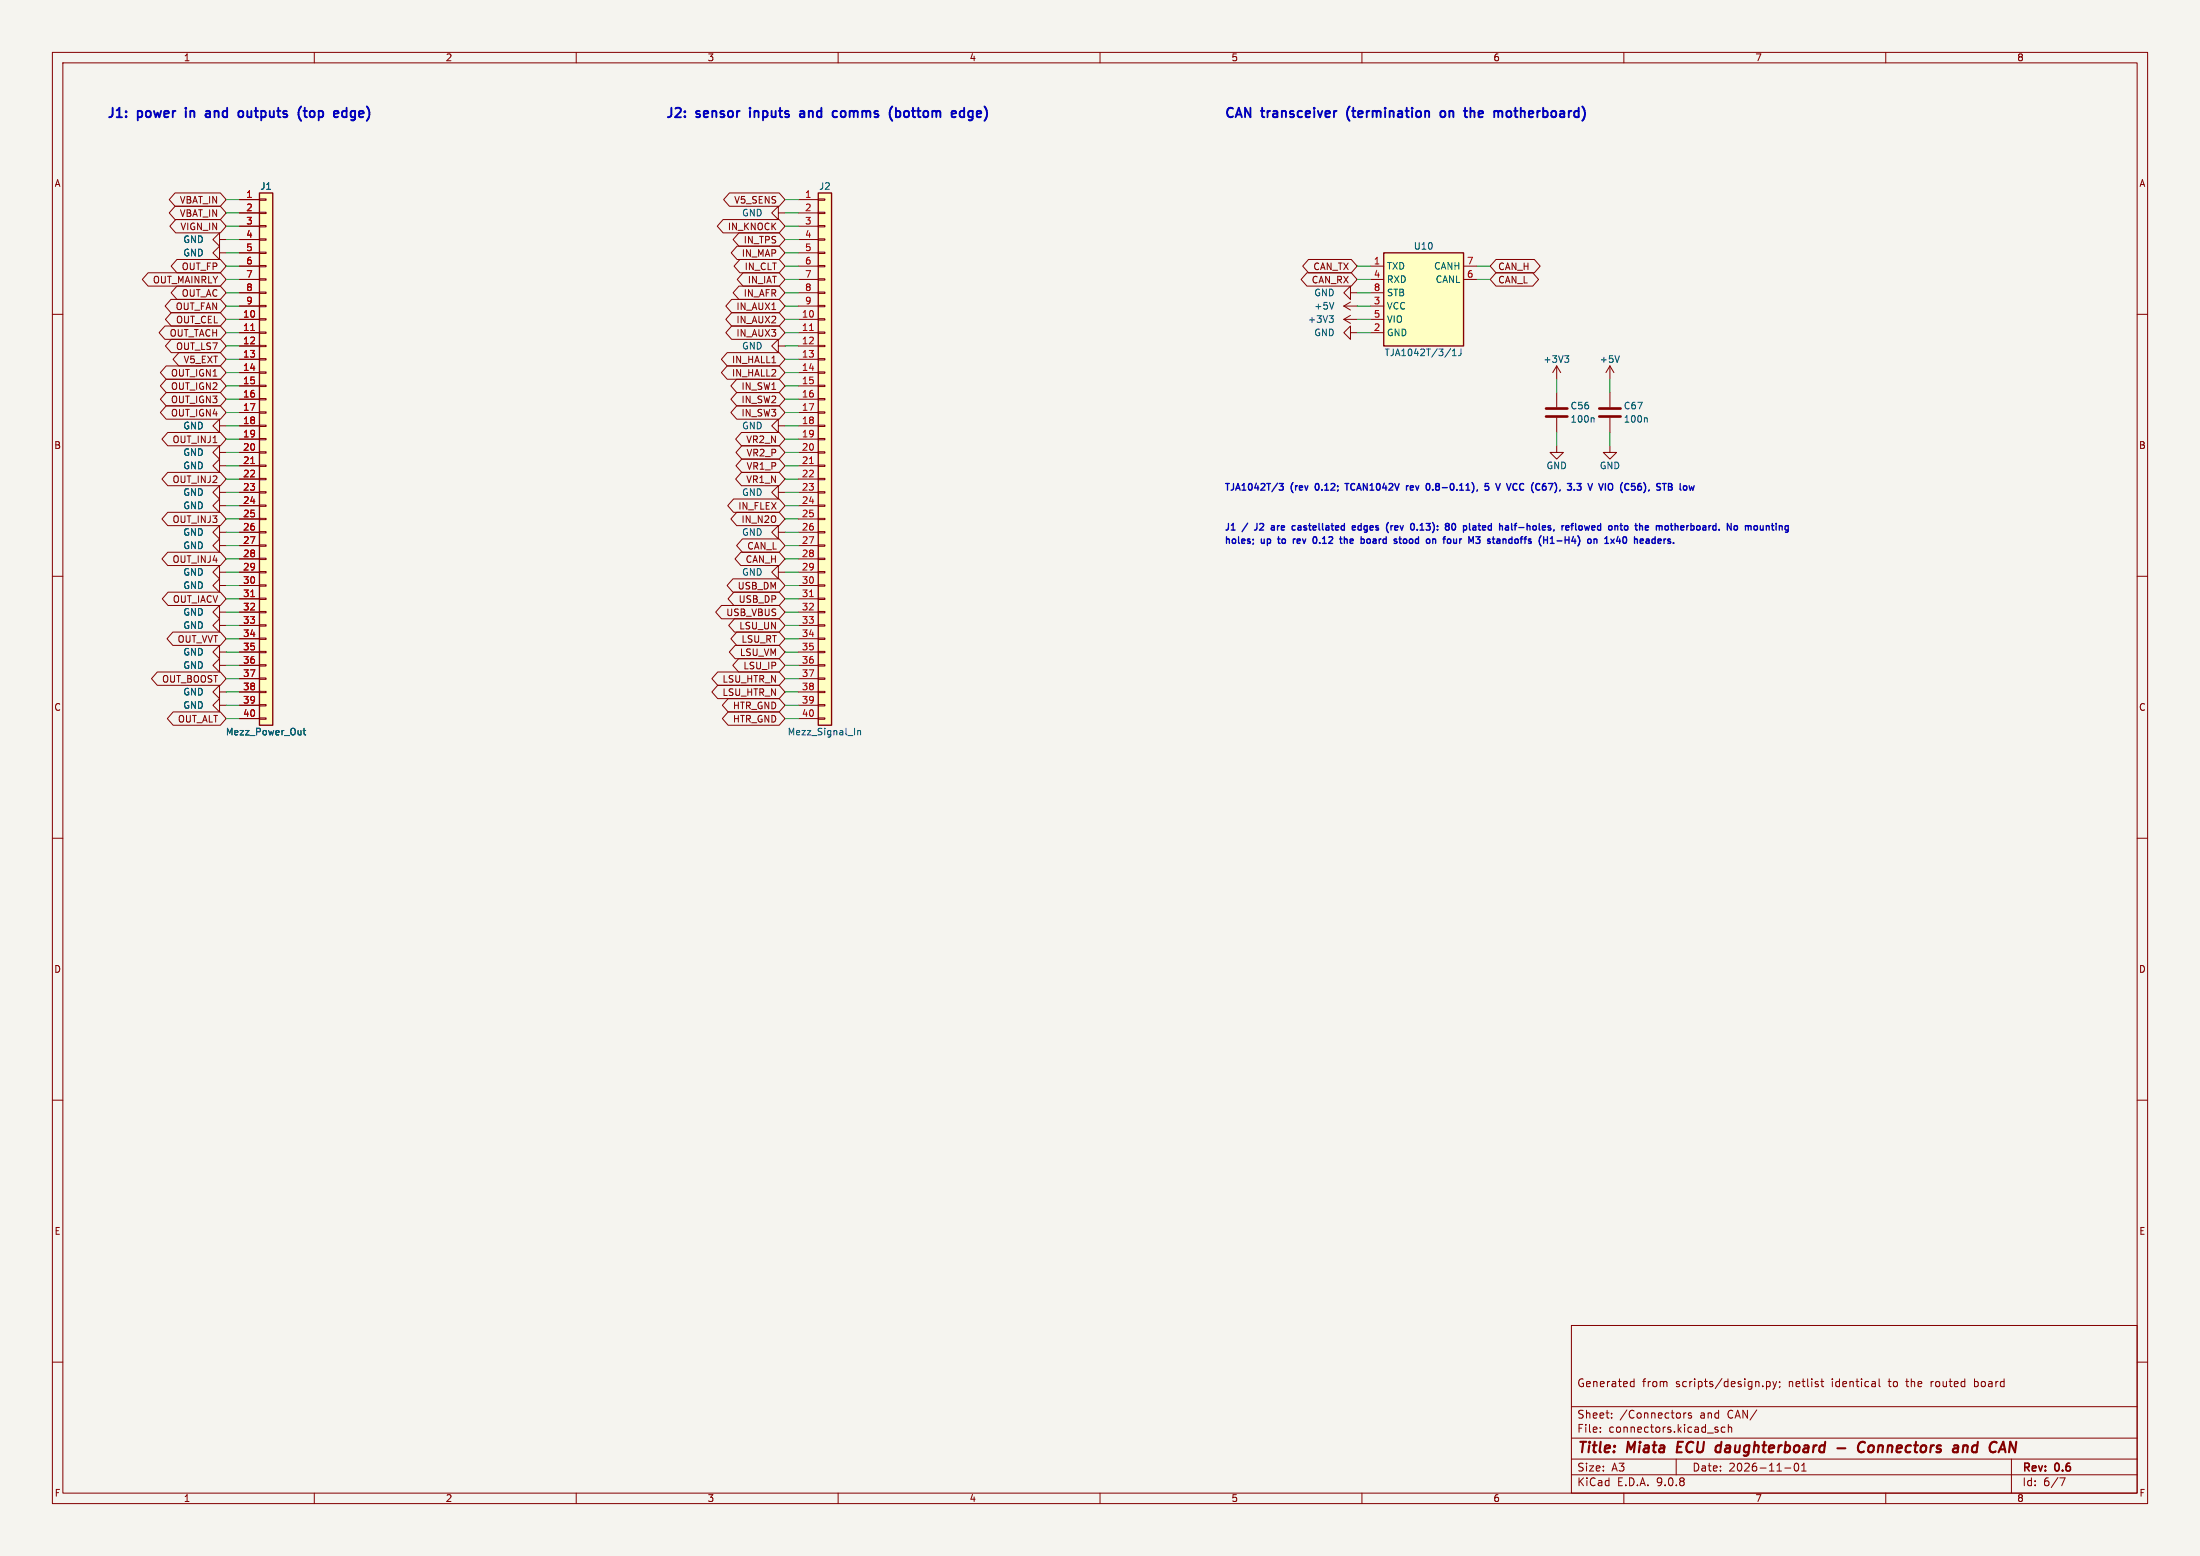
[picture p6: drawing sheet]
<svg xmlns="http://www.w3.org/2000/svg" width="420mm" height="297mm" viewBox="0 0 420 297" stroke-linecap="round" stroke-linejoin="round" font-family="sans-serif">
<path d="M0 0h420v297h-420z" fill="#f5f4ef" stroke="#f5f4ef" stroke-width=".19"/>
<g fill="none" stroke="#840000" stroke-width=".19">
<path d="M10 10h400v277h-400zM12 12h396v273h-396zM60 10v2M110 10v2M160 10v2M210 10v2M260 10v2M310 10v2M360 10v2M41.9 45.7v-1.2l-1.3 1.2 1.3 1.3v-1.3h1.3M41.9 48.3v-1.3l-1.3 1.3 1.3 1.2v-1.2h1.3M148.6 40.6v-1.2l-1.3 1.2 1.3 1.3v-1.3h1.3"/>
<path d="M10 60h2M148.6 66v-1.2l-1.3 1.2 1.3 1.3v-1.3h1.3M257.8 63.5v-1.3l-1.3 1.3 1.3 1.3v-1.3h1.3M297.2 69.9v2.5M297.2 74.9v2.8M297.2 79.8v2.8M297.2 69.9l-.8 1.2M297.2 69.9l.7 1.2M307.3 69.9v2.5M307.3 74.9v2.8M307.3 79.8v2.8M307.3 69.9l-.7 1.2"/>
<path d="M307.3 69.9l.8 1.2M408 60h2M41.9 94v-1.3l-1.3 1.3 1.3 1.3v-1.3h1.3M41.9 96.5v-1.2l-1.3 1.2 1.3 1.3v-1.3h1.3M148.6 81.3v-1.3l-1.3 1.3 1.3 1.3v-1.3h1.3M148.6 94v-1.3l-1.3 1.3 1.3 1.3v-1.3h1.3M297.2 85.1v1.3h1.2l-1.2 1.2-1.3-1.2h1.3M307.3 85.1v1.3h1.3l-1.3 1.2-1.2-1.2h1.2M10 110h2M41.9 109.2v-1.2l-1.3 1.2 1.3 1.3v-1.3h1.3M41.9 111.8v-1.3l-1.3 1.3 1.3 1.2v-1.2h1.3M148.6 101.6v-1.3l-1.3 1.3 1.3 1.3v-1.3h1.3"/>
<path d="M148.6 109.2v-1.2l-1.3 1.2 1.3 1.3v-1.3h1.3M408 110h2M10 160h2M408 160h2M10 210h2M408 210h2M300 253h108v32h-108zM10 260h2M300 278.5h108M300 274.5h108M300 268.5h108M305.5 273.2v.2"/>
<path d="M305.5 272.5v.1M307.7 270.5v.2M307.7 269.8v.1M311.4 263.8h.5M311.4 264.6h.5M311.9 263.2v1.5M320 278.5v3M321.4 269.7v1M321.9 269.7l-.3 .1-.2 .2M322.9 269.8l-.4-.1-.2 .2 .1 .2 .5 .2v.3h-.6M327.6 272.9l.3 .1 .1 .2-.2 .2h-.3M327.6 272.4l.3 .1"/>
<path d="M329.3 272.5l-.4-.1-.3 .3 .1 .6h.6M329.9 272.5l.3-.1 .3 .1 .1 .9M329.9 271.9v1.5M337.2 263.8l.5-.1 .2 .3-.1 .6h-.6M337.2 263.7v1.5M338.4 263.7l.4 1M338.8 264.7l-.4 .5M339.2 263.7l-.4 1M339.7 263.8v.1M339.8 264.6l-.1 .3M342.7 279.4a.81 .81 0 0 0 .3 1.4l.2-.2 .2-.4-.2-.8M343.9 279.7l.5-.4v1.5"/>
<path d="M347.6 263.7h.6M347.8 263.2v1.3l.4 .2M358.7 263.2v1.3l.2 .2M368.7 263.7v1M368.8 263.8l-.1 .2M376.9 264.6l.5 .1M376.9 263.2v1.5M377.4 263.7l-.5 .1M384 278.5v6.5M408 260h2M60 285v2M110 285v2"/>
<path d="M160 285v2M210 285v2M260 285v2M300 281.5h108M310 285v2M340.7 280.2h1.2M343.9 280.8h.9M360 285v2M393.2 282.1h1l-.6 1.5"/>
</g>
<path d="M320.3 275.2l-.2 2h.9M328 275.9l.5 .1M328.4 277.1l-.6 .1M328.6 275.2l-.2 2M350.8 276.4h1.5M356 275.4a.88 .88 0 0 0-1 0 .88 .88 0 0 0-.3 .9 .69 .69 0 0 0 .3 .8 .69 .69 0 0 0 .8-.1M357.4 275.9a.62 .62 0 0 0-.7 .4v.7a.52 .52 0 0 0 .7 .1M374.8 276.1a.49 .49 0 0 1 .9 .1l-.2 1M374.8 275.9l-.1 1.3M384.9 275.2l-.2 2-.9-2-.3 2" fill="none" stroke="#840000" stroke-width=".4"/>
<path d="M295.1 78h4.1M295.1 79.5h4.1M305.3 78h4.1M305.3 79.5h4.1" fill="none" stroke="#840000" stroke-width=".51"/>
<path d="M298.7 67.9h.8l-.4 .5M299.2 68.4l.3 .2v.3l-.3 .3M304.1 79.7l.2 .2v.7M309.2 67.9l-.5 1.3M314.3 79.7l.2 .2v.7" fill="none" stroke="#006464" stroke-width=".19"/>
<path d="M156.2 36.8h2.5v101.6h-2.5z" fill="#ffffc2"/>
<path d="M156.2 36.8h2.5v101.6h-2.5z" fill="none" stroke="#840000" stroke-width=".25"/>
<g fill="none" stroke="#840000" stroke-width=".19">
<path d="M152.4 38.1h3.8M156.2 38h1.3v.2h-1.3zM152.4 40.6h3.8M152.4 43.2h3.8M152.4 45.7h3.8M152.4 48.3h3.8M152.4 50.8h3.8M152.4 53.3h3.8M152.4 55.9h3.8M152.4 58.4h3.8M156.2 40.5h1.3v.3h-1.3zM156.2 43.1h1.3v.2h-1.3z"/>
<path d="M156.2 45.6h1.3v.2h-1.3zM156.2 48.1h1.3v.3h-1.3zM156.2 50.7h1.3v.2h-1.3zM156.2 53.2h1.3v.3h-1.3zM156.2 55.8h1.3v.2h-1.3zM156.2 58.3h1.3v.2h-1.3zM256.5 58.4h2.6M256.5 58.4l1.3 .8M257.8 57.7l-1.3 .7M152.4 61h3.8M152.4 63.5h3.8M152.4 66h3.8"/>
<path d="M152.4 68.6h3.8M152.4 71.1h3.8M152.4 73.7h3.8M152.4 76.2h3.8M152.4 78.7h3.8M156.2 60.8h1.3v.3h-1.3zM156.2 63.4h1.3v.2h-1.3zM156.2 65.9h1.3v.3h-1.3zM156.2 68.5h1.3v.2h-1.3zM156.2 71h1.3v.2h-1.3zM156.2 73.5h1.3v.3h-1.3zM156.2 76.1h1.3v.2h-1.3z"/>
<path d="M156.2 78.6h1.3v.3h-1.3zM152.4 81.3h3.8M152.4 83.8h3.8M152.4 86.4h3.8M152.4 88.9h3.8M152.4 91.4h3.8M152.4 94h3.8M152.4 96.5h3.8M152.4 99.1h3.8M156.2 81.2h1.3v.2h-1.3zM156.2 83.7h1.3v.2h-1.3zM156.2 86.2h1.3v.3h-1.3z"/>
<path d="M156.2 88.8h1.3v.2h-1.3zM156.2 91.3h1.3v.3h-1.3zM156.2 93.9h1.3v.2h-1.3zM156.2 96.4h1.3v.2h-1.3zM156.2 98.9h1.3v.3h-1.3zM41.9 104.1v-1.2l-1.3 1.2 1.3 1.3v-1.3h1.3M41.9 101.6v-1.3l-1.3 1.3 1.3 1.3v-1.3h1.3M152.4 101.6h3.8M152.4 104.1h3.8M152.4 106.7h3.8M152.4 109.2h3.8M152.4 111.8h3.8"/>
<path d="M152.4 114.3h3.8M152.4 116.8h3.8M152.4 119.4h3.8M156.2 101.5h1.3v.2h-1.3zM156.2 104h1.3v.3h-1.3zM156.2 106.6h1.3v.2h-1.3zM156.2 109.1h1.3v.2h-1.3zM156.2 111.6h1.3v.3h-1.3zM156.2 114.2h1.3v.2h-1.3zM156.2 116.7h1.3v.3h-1.3zM156.2 119.3h1.3v.2h-1.3zM152.4 121.9h3.8"/>
<path d="M152.4 124.5h3.8M152.4 127h3.8M152.4 129.5h3.8M152.4 132.1h3.8M152.4 134.6h3.8M152.4 137.2h3.8M156.2 121.8h1.3v.2h-1.3zM156.2 124.3h1.3v.3h-1.3zM156.2 126.9h1.3v.2h-1.3zM156.2 129.4h1.3v.3h-1.3zM156.2 132h1.3v.2h-1.3zM156.2 134.5h1.3v.2h-1.3z"/>
<path d="M156.2 137h1.3v.3h-1.3z"/>
</g>
<path d="M154.5 63.1h.8M154.5 88.5h.8M154.5 113.9h.8" fill="none" stroke="#a90000" stroke-width=".19"/>
<path d="M254.6 57.7l-.4 1.3M163.7 139.4v.9M163.7 139.6l.2-.2 .3 .1 .1 .8" fill="none" stroke="#006464" stroke-width=".19"/>
<path d="M49.5 36.8h2.6v101.6h-2.6z" fill="#ffffc2"/>
<path d="M49.5 36.8h2.6v101.6h-2.6z" fill="none" stroke="#840000" stroke-width=".25"/>
<g fill="none" stroke="#840000" stroke-width=".19">
<path d="M45.7 38.1h3.8M49.5 38h1.3v.2h-1.3zM45.7 40.6h3.8M45.7 43.2h3.8M45.7 45.7h3.8M45.7 48.3h3.8M45.7 50.8h3.8M45.7 53.3h3.8M45.7 55.9h3.8M45.7 58.4h3.8M49.5 40.5h1.3v.3h-1.3zM49.5 43.1h1.3v.2h-1.3z"/>
<path d="M49.5 45.6h1.3v.2h-1.3zM49.5 48.1h1.3v.3h-1.3zM49.5 50.7h1.3v.2h-1.3zM49.5 53.2h1.3v.3h-1.3zM49.5 55.8h1.3v.2h-1.3zM49.5 58.3h1.3v.2h-1.3zM257.8 55.9v-1.3l-1.3 1.3 1.3 1.3v-1.3h1.3M45.7 61h3.8M45.7 63.5h3.8M45.7 66h3.8M45.7 68.6h3.8M45.7 71.1h3.8"/>
<path d="M45.7 73.7h3.8M45.7 76.2h3.8M45.7 78.7h3.8M49.5 60.8h1.3v.3h-1.3zM49.5 63.4h1.3v.2h-1.3zM49.5 65.9h1.3v.3h-1.3zM49.5 68.5h1.3v.2h-1.3zM49.5 71h1.3v.2h-1.3zM49.5 73.5h1.3v.3h-1.3zM49.5 76.1h1.3v.2h-1.3zM49.5 78.6h1.3v.3h-1.3zM256.5 61h2.6"/>
<path d="M256.5 61l1.3 .7M257.8 60.2l-1.3 .8M41.9 88.9v-1.3l-1.3 1.3 1.3 1.3v-1.3h1.3M41.9 81.3v-1.3l-1.3 1.3 1.3 1.3v-1.3h1.3M41.9 86.4v-1.3l-1.3 1.3 1.3 1.2v-1.2h1.3M45.7 81.3h3.8M45.7 83.8h3.8M45.7 86.4h3.8M45.7 88.9h3.8M45.7 91.4h3.8M45.7 94h3.8M45.7 96.5h3.8"/>
<path d="M45.7 99.1h3.8M49.5 81.2h1.3v.2h-1.3zM49.5 83.7h1.3v.2h-1.3zM49.5 86.2h1.3v.3h-1.3zM49.5 88.8h1.3v.2h-1.3zM49.5 91.3h1.3v.3h-1.3zM49.5 93.9h1.3v.2h-1.3zM49.5 96.4h1.3v.2h-1.3zM49.5 98.9h1.3v.3h-1.3zM41.9 119.4v-1.3l-1.3 1.3 1.3 1.3v-1.3h1.3M41.9 116.8v-1.2l-1.3 1.2 1.3 1.3v-1.3h1.3M45.7 101.6h3.8"/>
<path d="M45.7 104.1h3.8M45.7 106.7h3.8M45.7 109.2h3.8M45.7 111.8h3.8M45.7 114.3h3.8M45.7 116.8h3.8M45.7 119.4h3.8M49.5 101.5h1.3v.2h-1.3zM49.5 104h1.3v.3h-1.3zM49.5 106.6h1.3v.2h-1.3zM49.5 109.1h1.3v.2h-1.3zM49.5 111.6h1.3v.3h-1.3z"/>
<path d="M49.5 114.2h1.3v.2h-1.3zM49.5 116.7h1.3v.3h-1.3zM49.5 119.3h1.3v.2h-1.3zM41.9 124.5v-1.3l-1.3 1.3 1.3 1.2v-1.2h1.3M41.9 132.1v-1.3l-1.3 1.3 1.3 1.3v-1.3h1.3M45.7 121.9h3.8M45.7 124.5h3.8M45.7 127h3.8M45.7 129.5h3.8M45.7 132.1h3.8M45.7 134.6h3.8M45.7 137.2h3.8"/>
<path d="M49.5 121.8h1.3v.2h-1.3zM49.5 124.3h1.3v.3h-1.3zM49.5 126.9h1.3v.2h-1.3zM49.5 129.4h1.3v.3h-1.3zM49.5 132h1.3v.2h-1.3zM49.5 134.5h1.3v.2h-1.3zM49.5 137h1.3v.3h-1.3z"/>
</g>
<path d="M47.9 63.1h.7M47.9 88.5h.7M47.9 113.9h.7" fill="none" stroke="#a90000" stroke-width=".19"/>
<path d="M253.7 60.3h.8l-.4 .5M254.3 60.8l.2 .2v.3l-.2 .2M57.9 139.4h.5M58.1 139v1.1l.3 .2" fill="none" stroke="#006464" stroke-width=".19"/>
<path d="M264.2 48.3h15.2v17.7h-15.2z" fill="#ffffc2"/>
<path d="M264.2 48.3h15.2v17.7h-15.2z" fill="none" stroke="#840000" stroke-width=".25"/>
<g fill="none" stroke="#840000" stroke-width=".19">
<path d="M33.4 36.8h8.7l1.1 1.3-1.1 1.3h-8.7l-1.1-1.3zM33.4 39.4h8.7l1.1 1.2-1.1 1.3h-8.7l-1.1-1.3zM45.7 38.1h3.8M139.3 36.8h9.4l1.2 1.3-1.2 1.3h-9.4l-1.2-1.3zM28.3 52.1h13.8l1.1 1.2-1.1 1.3h-13.8l-1.1-1.3zM32.6 57.1h9.5l1.1 1.3-1.1 1.3h-9.5l-1.1-1.3zM32.7 59.7h9.4l1.1 1.3-1.1 1.2h-9.4l-1.1-1.2zM33.5 41.9h8.6l1.1 1.3-1.1 1.3h-8.6l-1.1-1.3zM33.8 49.5h8.3l1.1 1.3-1.1 1.3h-8.3l-1.1-1.3zM33.8 54.6h8.3l1.1 1.3-1.1 1.3h-8.3l-1.1-1.3zM45.7 50.8h3.8M45.7 53.3h3.8"/>
<path d="M45.7 55.9h3.8M45.7 58.4h3.8M45.7 40.6h3.8M45.7 43.2h3.8M45.7 45.7h3.8M45.7 48.3h3.8M138 41.9h10.7l1.2 1.3-1.2 1.3h-10.7l-1.1-1.3zM139.7 59.7h9l1.2 1.3-1.2 1.2h-9l-1.1-1.2zM139.7 57.1h9l1.2 1.3-1.2 1.3h-9l-1.1-1.3zM140.7 47h8l1.2 1.3-1.2 1.2h-8l-1.1-1.2zM141.1 54.6h7.6l1.2 1.3-1.2 1.3h-7.6l-1.1-1.3zM141.1 44.4h7.6l1.2 1.3-1.2 1.3h-7.6l-1.1-1.3z"/>
<path d="M141.2 49.5h7.5l1.2 1.3-1.2 1.3h-7.5l-1.1-1.3zM141.9 52.1h6.8l1.2 1.2-1.2 1.3h-6.8l-1.2-1.3zM249.5 52.1h8.5l1.1 1.2-1.1 1.3h-8.5l-1.1-1.3zM249.8 49.5h8.2l1.1 1.3-1.1 1.3h-8.2l-1.1-1.3zM261.6 50.8h2.6M261.6 53.3h2.6M261.6 55.9h2.6M261.6 58.4h2.6M279.4 50.8h2.5M279.4 53.3h2.5M285.6 52.1h7l1.1 1.2-1.1 1.3h-7l-1.1-1.3zM285.6 49.5h7.3l1.1 1.3-1.1 1.3h-7.3l-1.1-1.3z"/>
<path d="M31.5 62.2h10.6l1.1 1.3-1.1 1.3h-10.6l-1.1-1.3zM31.7 69.8h10.4l1.1 1.3-1.1 1.3h-10.4l-1.1-1.3zM31.7 72.4h10.4l1.1 1.3-1.1 1.2h-10.4l-1.1-1.2zM31.7 74.9h10.4l1.1 1.3-1.1 1.3h-10.4l-1.1-1.3zM31.7 77.5h10.4l1.1 1.2-1.1 1.3h-10.4l-1.1-1.3zM32.7 64.8h9.4l1.1 1.2-1.1 1.3h-9.4l-1.1-1.3zM34.1 67.3h8l1.1 1.3-1.1 1.3h-8l-1.1-1.3zM45.7 61h3.8M45.7 63.5h3.8M45.7 66h3.8M45.7 68.6h3.8M45.7 71.1h3.8"/>
<path d="M45.7 73.7h3.8M45.7 76.2h3.8M45.7 78.7h3.8M138.8 67.3h9.9l1.2 1.3-1.2 1.3h-9.9l-1.1-1.3zM138.8 69.8h9.9l1.2 1.3-1.2 1.3h-9.9l-1.1-1.3zM139.7 62.2h9l1.2 1.3-1.2 1.3h-9l-1.1-1.3zM140.6 72.4h8.1l1.2 1.3-1.2 1.2h-8.1l-1.1-1.2zM140.6 74.9h8.1l1.2 1.3-1.2 1.3h-8.1l-1.1-1.3zM140.6 77.5h8.1l1.2 1.2-1.2 1.3h-8.1l-1.1-1.3zM147.4 69.3h.7M261.6 61h2.6M261.6 63.5h2.6"/>
<path d="M32 82.5h10.1l1.1 1.3-1.1 1.3h-10.1l-1.1-1.3zM32 90.2h10.1l1.1 1.2-1.1 1.3h-10.1l-1.1-1.3zM32 97.8h10.1l1.1 1.3-1.1 1.2h-10.1l-1.1-1.2zM45.7 81.3h3.8M45.7 83.8h3.8M45.7 86.4h3.8M45.7 88.9h3.8M45.7 91.4h3.8M45.7 94h3.8M45.7 96.5h3.8M45.7 99.1h3.8M140 95.2h8.7l1.2 1.3-1.2 1.3h-8.7l-1.1-1.3z"/>
<path d="M140.6 97.8h8.1l1.2 1.3-1.2 1.2h-8.1l-1.1-1.2zM141.5 82.5h7.2l1.2 1.3-1.2 1.3h-7.2l-1.1-1.3zM141.5 90.2h7.2l1.2 1.2-1.2 1.3h-7.2l-1.1-1.3zM141.6 85.1h7.1l1.2 1.3-1.2 1.2h-7.1l-1.1-1.2zM141.6 87.6h7.1l1.2 1.3-1.2 1.3h-7.1l-1.1-1.3zM32 105.4h10.1l1.1 1.3-1.1 1.3h-10.1l-1.1-1.3zM32.1 113h10l1.1 1.3-1.1 1.3h-10l-1.1-1.3zM45.7 101.6h3.8M45.7 104.1h3.8M45.7 106.7h3.8M45.7 109.2h3.8M45.7 111.8h3.8"/>
<path d="M45.7 114.3h3.8M45.7 116.8h3.8M45.7 119.4h3.8M137.7 115.6h11l1.2 1.2-1.2 1.3h-11l-1.1-1.3zM139.9 110.5h8.8l1.2 1.3-1.2 1.2h-8.8l-1.1-1.2zM140.1 113h8.6l1.2 1.3-1.2 1.3h-8.6l-1.1-1.3zM140.2 118.1h8.5l1.2 1.3-1.2 1.3h-8.5l-1.1-1.3zM141.4 105.4h7.3l1.2 1.3-1.2 1.3h-7.3l-1.1-1.3zM141.7 102.9h7l1.2 1.2-1.2 1.3h-7l-1.1-1.3zM30 128.3h12.1l1.1 1.2-1.1 1.3h-12.1l-1.1-1.3zM33 120.6h9.1l1.1 1.3-1.1 1.3h-9.1l-1.1-1.3zM33.1 135.9h9l1.1 1.3-1.1 1.2h-9l-1.2-1.2z"/>
<path d="M41.9 134.6v-1.2l-1.3 1.2 1.3 1.3v-1.3h1.3M41.9 127v-1.3l-1.3 1.3 1.3 1.3v-1.3h1.3M45.7 121.9h3.8M45.7 124.5h3.8M45.7 127h3.8M45.7 129.5h3.8M45.7 132.1h3.8M45.7 134.6h3.8M45.7 137.2h3.8M137 128.3h11.7l1.2 1.2-1.2 1.3h-11.7l-1.1-1.3zM137 130.8h11.7l1.2 1.3-1.2 1.3h-11.7l-1.1-1.3zM139 133.3h9.7l1.2 1.3-1.2 1.3h-9.7l-1.1-1.3z"/>
<path d="M139 135.9h9.7l1.2 1.3-1.2 1.2h-9.7l-1.1-1.2zM140.3 123.2h8.4l1.2 1.3-1.2 1.2h-8.4l-1.1-1.2zM140.6 120.6h8.1l1.2 1.3-1.2 1.3h-8.1l-1.1-1.3zM141 125.7h7.7l1.2 1.3-1.2 1.3h-7.7l-1.1-1.3z"/>
</g>
<path d="M276.9 66.6l-1.1 1.6M277.3 67.9h.7M277.3 67l.3-.4v1.3M278.9 66.6v1.1l-.5 .2M57.9 139.4h.5M58.1 139v1.1l.3 .2" fill="none" stroke="#006464" stroke-width=".19"/>
<g fill="none" stroke="#009600" stroke-width=".19">
<path d="M43.2 38.1h2.5M149.9 38.1h2.5M43.2 45.7h2.5M43.2 43.2h2.5M43.2 40.6h2.5M43.2 48.3h2.5M43.2 50.8h2.5M43.2 53.3h2.5M43.2 55.9h2.5M43.2 58.4h2.5M149.9 45.7h2.5M149.9 43.2h2.5"/>
<path d="M149.9 40.6h2.5M149.9 48.3h2.5M149.9 50.8h2.5M149.9 53.3h2.5M149.9 55.9h2.5M149.9 58.4h2.5M259.1 50.8h2.5M259.1 53.3h2.5M259.1 55.9h2.5M259.1 58.4h2.5M281.9 50.8h2.6M281.9 53.3h2.6"/>
<path d="M43.2 63.5h2.5M43.2 76.2h2.5M43.2 78.7h2.5M43.2 61h2.5M43.2 73.7h2.5M43.2 71.1h2.5M43.2 68.6h2.5M43.2 66h2.5M149.9 63.5h2.5M149.9 76.2h2.5M149.9 78.7h2.5M149.9 61h2.5"/>
<path d="M149.9 73.7h2.5M149.9 71.1h2.5M149.9 68.6h2.5M149.9 66h2.5M259.1 63.5h2.5M259.1 61h2.5M297.2 72.4v2.5M307.3 72.4v2.5M43.2 81.3h2.5M43.2 83.8h2.5M43.2 88.9h2.5M43.2 86.4h2.5"/>
<path d="M43.2 99.1h2.5M43.2 91.4h2.5M43.2 94h2.5M43.2 96.5h2.5M149.9 81.3h2.5M149.9 83.8h2.5M149.9 88.9h2.5M149.9 86.4h2.5M149.9 99.1h2.5M149.9 91.4h2.5M149.9 94h2.5M149.9 96.5h2.5"/>
<path d="M297.2 82.6v2.5M307.3 82.6v2.5M43.2 119.4h2.5M43.2 111.8h2.5M43.2 114.3h2.5M43.2 116.8h2.5M43.2 109.2h2.5M43.2 104.1h2.5M43.2 106.7h2.5M43.2 101.6h2.5M149.9 119.4h2.5M149.9 111.8h2.5"/>
<path d="M149.9 114.3h2.5M149.9 116.8h2.5M149.9 109.2h2.5M149.9 104.1h2.5M149.9 106.7h2.5M149.9 101.6h2.5M43.2 129.5h2.5M43.2 127h2.5M43.2 124.5h2.5M43.2 121.9h2.5M43.2 134.6h2.5M43.2 132.1h2.5"/>
<path d="M43.2 137.2h2.5M149.9 129.5h2.5M149.9 127h2.5M149.9 124.5h2.5M149.9 121.9h2.5M149.9 134.6h2.5M149.9 132.1h2.5M149.9 137.2h2.5"/>
</g>
<g fill="none" stroke="#0000c2" stroke-width=".25">
<path d="M244.2 92.3h.8l-.4 .5 .3 .1v.5l-.2 .2-.5-.2M251.1 92.5v.8M256.8 92.3h.7M257.1 92.3v1.3M268.9 92.7l-.3 .1M269.6 92.7l-.4 .2 .1 .6 .3 .1M269.8 93l-.6 .1M273.5 93.4v.2M277.4 99.9a.68 .68 0 0 1 .5 .6 .68 .68 0 0 1-.5 .7M282.3 99.9v1.1l.4 .2M284.2 92.3h-.6l-.1 .6 .2-.1h.4l.1 .2v.4l-.2 .2-.5-.2M285.6 92.3l.4 1.3"/>
<path d="M287.6 92.3l.4 1.3 .5-1.3M289.5 99.9l-.3 .2v1.1M290.5 92.3l.3 .1M290.8 93.5l-.3 .1M295.6 92.3h.8l-.5 1.3M300.4 99.9l-.3 .1M300.8 99.9v1.1l.2 .2M303.2 92.3l.4 1.3M307.9 92.7a.42 .42 0 0 0-.5-.4 .42 .42 0 0 0-.4 .4v.4a.42 .42 0 0 0 .4 .5 .42 .42 0 0 0 .5-.5M310.2 93l.1 .4 .3 .2M310.6 92.3l-.3 .2-.1 .3M314.8 93.5l-.1 .2"/>
<path d="M321.4 92.8l.2-.1 .4 .1v.5l-.1 .2-.3 .1-.2-.2zM239.5 101.2h.1M242.7 100.4l.4-.1 .2 .2M243.3 100.6l-.4 .1-.2 .2 .2 .3 .4-.1M243.9 102.9h.5M246.9 102.9v.8M246.9 100.3l.4 .1M247.3 102.9l-.4 .2M247.3 101.1l-.4 .1M251.2 102.5l.2 .4-.2 .8M256.6 103l.2-.1h.3l.1 .8M256.6 102.5v1.2"/>
<path d="M258.2 100.8l.6-.2-.1-.2-.4-.1-.1 .2v.6h.5M259.7 100.3l-.3 .1-.2 .2 .1 .5 .4 .1M261.2 102.9h.3l.1 .2-.1 .5-.3 .1M266.8 100.4l-.4-.1-.1 .2v.6h.5M266.9 100.6l-.6 .2M268 103l.1-.1 .4 .1 .1 .5-.2 .2h-.3l-.1-.1zM271.1 101.2h.7M271.1 100.3l.4-.4v1.3M278.7 102.9v.8M279 102.9l-.3 .2M282.2 100.3h.5M284.5 102.9h-.3l-.2 .2v.1l.5 .2v.3h-.5"/>
<path d="M288.6 102.9h-.3l-.3 .2 .2 .6h.4M289.1 100.3h.4M290 100.7h.9M297.2 103.2h1M298.8 102.5v1.2M298.8 103.1h.7M299.9 100.3h.5M301.5 100.5l.1-.2 .4 .2 .1 .4-.2 .2-.3 .1-.1-.1zM302.5 100.3l.2 .9 .3-.6M306.4 103.7h.7M306.4 102.8l.3-.3v1.2M307.5 102.9l.7 .8"/>
<path d="M308.2 102.9l-.7 .8M308.9 102.4l-.3 .9h.8M312 103l.4-.1 .2 .2M312 102.5v1.2M312.1 100.3h.5M317.1 100.3l.2 .2v.7M317.7 102.9v.8M318 102.9l-.3 .2M318.4 103.7h.4M318.8 102.9l-.4 .2 .1 .1 .3 .1M322 100.3v.9M322.4 100.3l-.4 .3"/>
<path d="M334.9 100.5l.2-.2 .3 .2 .1 .4-.1 .2-.3 .1-.2-.1zM336.1 100.3v.8h.4M339.7 100.4h.5v.8"/>
</g>
<g fill="none" stroke="#0000c2" stroke-width=".36">
<path d="M35.5 20.6v.1M35.5 21.2v1.2M39.3 21.3l.5-.1 .3 .2M40.1 21.6l-.6 .1a.35 .35 0 0 0-.3 .3 .35 .35 0 0 0 .3 .4l.6-.1M45.8 21.2l.5 .1 .1 .2v.7l-.6 .2M57.9 21.2h.7M58.2 20.6v1.5l.1 .2 .3 .1M59.2 21.3v.9M65.4 22.2l.2 .2 .6-.1M66.2 21.3l-.6-.1-.2 .1M66.2 20.6v1.8M143.2 20.6v.1"/>
<path d="M143.2 21.2v1.2M152.8 21.3l.5-.1 .3 .2M153.6 21.6l-.6 .1a.35 .35 0 0 0-.3 .3 .35 .35 0 0 0 .3 .4l.6-.1M159.3 21.2l.5 .1M159.8 22.3l-.5 .1M170.4 20.3l-.1 .1M171 21.3l.6-.1 .3 .3v.5l-.2 .3h-.7M171 20.6v1.8M184.1 21.3l-.5-.1-.4 .3v.5l.2 .3h.7M184.1 20.6v1.8M275.8 21.3l-.2-.1-.5 .1-.1 .2v.5a.49 .49 0 0 0 .3 .4 .49 .49 0 0 0 .5-.2M280.7 20.6v1.8"/>
<path d="M281.2 21.2l-.5 .1M286.3 21.2l.4 .1 .1 .1v1"/>
</g>
<path d="M47.9 63.1h.7M47.9 88.5h.7M47.9 113.9h.7" fill="none" stroke="#a90000" stroke-width=".19"/>
<g font-size="2.8" fill="#840000">
<text x="301" y="277.9">Title:</text>
<text x="310.6" y="277.9">Miata</text>
<text x="321" y="277.9">ECU</text>
<text x="329.2" y="277.9">daughterboard</text>
<text x="357.9" y="277.9">Connectors</text>
<text x="376.9" y="277.9">and</text>
</g>
<g font-size="2.5" fill="#0000c2">
<text x="20.3" y="22.6">J1:</text>
<text x="26.4" y="22.6">power</text>
<text x="36.2" y="22.6">in</text>
<text x="40.8" y="22.6">and</text>
<text x="47.8" y="22.6">outputs</text>
<text x="59.9" y="22.6">(top</text>
<text x="67.5" y="22.6">edge)</text>
<text x="127" y="22.6">J2:</text>
<text x="133" y="22.6">sensor</text>
<text x="144" y="22.6">inputs</text>
<text x="154.3" y="22.6">and</text>
<text x="161.3" y="22.6">comms</text>
<text x="172.8" y="22.6">(bottom</text>
<text x="185.4" y="22.6">edge)</text>
<text x="233.7" y="22.6">CAN</text>
<text x="241" y="22.6">transceiver</text>
<text x="257.9" y="22.6">(termination</text>
<text x="276.6" y="22.6">on</text>
<text x="281.9" y="22.6">the</text>
<text x="288.2" y="22.6">motherboard)</text>
</g>
<g font-size="2.1" fill="#840000">
<text x="301" y="265">Generated</text>
<text x="313.5" y="265">from</text>
<text x="319.9" y="265">scripts/design.py;</text>
<text x="341.6" y="265">netlist</text>
<text x="350" y="265">identical</text>
<text x="361" y="265">to</text>
<text x="364.5" y="265">the</text>
<text x="369.3" y="265">routed</text>
<text x="377.7" y="265">board</text>
<text x="301" y="273.7">File:</text>
<text x="301" y="271">Sheet:</text>
<text x="307.1" y="273.7">connectors.kicad_sch</text>
<text x="309.2" y="271">/Connectors</text>
<text x="324.6" y="271">and</text>
<text x="330" y="271">CAN/</text>
<text x="301" y="281.1">Size:</text>
<text x="307.6" y="281.1">A3</text>
<text x="323" y="281.1">Date:</text>
<text x="330" y="281.1">2026-11-01</text>
<text x="386" y="281.3">Rev:</text>
<text x="392.4" y="281.3">0.6</text>
<text x="301" y="283.9">KiCad</text>
<text x="308.7" y="283.9">E.D.A.</text>
<text x="316.3" y="283.9">9.0.8</text>
<text x="386" y="283.9">Id:</text>
<text x="390.1" y="283.9">6/7</text>
</g>
<g font-size="1.8" fill="#840000">
<text x="35" y="11.9">1</text>
<text x="85" y="11.9">2</text>
<text x="135" y="11.9">3</text>
<text x="185" y="11.9">4</text>
<text x="235" y="11.9">5</text>
<text x="285" y="11.9">6</text>
<text x="335" y="11.9">7</text>
<text x="385" y="11.9">8</text>
<text x="10.3" y="35.9">A</text>
<text x="408.3" y="35.9">A</text>
<text x="34.2" y="39.1">VBAT_IN</text>
<text x="34.2" y="41.6">VBAT_IN</text>
<text x="140.1" y="39.1">V5_SENS</text>
<text x="34.4" y="44.1">VIGN_IN</text>
<text x="138.9" y="44.1">IN_KNOCK</text>
<text x="141.9" y="46.7">IN_TPS</text>
<text x="34.6" y="51.8">OUT_FP</text>
<text x="141.5" y="49.2">IN_MAP</text>
<text x="142.1" y="51.8">IN_CLT</text>
<text x="250.6" y="51.8">CAN_TX</text>
<text x="285.9" y="51.8">CAN_H</text>
<text x="29.1" y="54.3">OUT_MAINRLY</text>
<text x="33.4" y="59.4">OUT_FAN</text>
<text x="34.6" y="56.8">OUT_AC</text>
<text x="140.5" y="59.4">IN_AUX1</text>
<text x="141.9" y="56.8">IN_AFR</text>
<text x="142.7" y="54.3">IN_IAT</text>
<text x="250.3" y="54.3">CAN_RX</text>
<text x="285.9" y="54.3">CAN_L</text>
<text x="32.3" y="64.5">OUT_TACH</text>
<text x="33.5" y="61.9">OUT_CEL</text>
<text x="140.5" y="61.9">IN_AUX2</text>
<text x="140.5" y="64.5">IN_AUX3</text>
<text x="33.5" y="67">OUT_LS7</text>
<text x="35" y="69.5">V5_EXT</text>
<text x="139.6" y="69.5">IN_HALL1</text>
<text x="32.5" y="72.1">OUT_IGN1</text>
<text x="32.5" y="74.6">OUT_IGN2</text>
<text x="32.5" y="77.2">OUT_IGN3</text>
<text x="139.6" y="72.1">IN_HALL2</text>
<text x="141.5" y="74.6">IN_SW1</text>
<text x="141.5" y="77.2">IN_SW2</text>
<text x="32.5" y="79.7">OUT_IGN4</text>
<text x="141.5" y="79.7">IN_SW3</text>
<text x="10.3" y="85.9">B</text>
<text x="32.8" y="84.8">OUT_INJ1</text>
<text x="142.4" y="84.8">VR2_N</text>
<text x="142.4" y="87.3">VR2_P</text>
<text x="142.4" y="89.9">VR1_P</text>
<text x="408.2" y="85.9">B</text>
<text x="32.8" y="92.4">OUT_INJ2</text>
<text x="142.4" y="92.4">VR1_N</text>
<text x="32.8" y="100">OUT_INJ3</text>
<text x="140.8" y="97.5">IN_FLEX</text>
<text x="141.5" y="100">IN_N2O</text>
<text x="32.8" y="107.6">OUT_INJ4</text>
<text x="142.2" y="107.6">CAN_H</text>
<text x="142.5" y="105.1">CAN_L</text>
<text x="140.7" y="112.7">USB_DM</text>
<text x="32.9" y="115.3">OUT_IACV</text>
<text x="138.6" y="117.8">USB_VBUS</text>
<text x="140.9" y="115.3">USB_DP</text>
<text x="33.8" y="122.9">OUT_VVT</text>
<text x="141" y="120.3">LSU_UN</text>
<text x="141.2" y="125.4">LSU_VM</text>
<text x="141.5" y="122.9">LSU_RT</text>
<text x="30.8" y="130.5">OUT_BOOST</text>
<text x="137.8" y="130.5">LSU_HTR_N</text>
<text x="141.8" y="128">LSU_IP</text>
<text x="10.3" y="135.9">C</text>
<text x="137.8" y="133">LSU_HTR_N</text>
<text x="139.8" y="135.6">HTR_GND</text>
<text x="408.2" y="135.9">C</text>
<text x="33.9" y="138.1">OUT_ALT</text>
<text x="139.8" y="138.1">HTR_GND</text>
<text x="10.3" y="185.9">D</text>
<text x="408.2" y="185.9">D</text>
<text x="10.3" y="235.9">E</text>
<text x="408.3" y="235.9">E</text>
<text x="10.3" y="285.9">F</text>
<text x="35" y="286.9">1</text>
<text x="85" y="286.9">2</text>
<text x="135" y="286.9">3</text>
<text x="185" y="286.9">4</text>
<text x="235" y="286.9">5</text>
<text x="285" y="286.9">6</text>
<text x="335" y="286.9">7</text>
<text x="385" y="286.9">8</text>
<text x="408.3" y="285.9">F</text>
</g>
<g font-size="1.8" fill="#a90000">
<text x="46.9" y="37.8">1</text>
<text x="46.9" y="40.4">2</text>
<text x="153.6" y="37.8">1</text>
<text x="153.6" y="40.4">2</text>
<text x="46.9" y="42.9">3</text>
<text x="46.9" y="45.5">4</text>
<text x="153.6" y="42.9">3</text>
<text x="153.6" y="45.5">4</text>
<text x="46.9" y="48">5</text>
<text x="46.9" y="50.5">6</text>
<text x="46.9" y="53.1">7</text>
<text x="153.6" y="48">5</text>
<text x="153.6" y="50.5">6</text>
<text x="153.6" y="53.1">7</text>
<text x="262.2" y="50.5">1</text>
<text x="262.2" y="53.1">4</text>
<text x="280" y="50.5">7</text>
<text x="280" y="53.1">6</text>
<text x="46.9" y="55.6">8</text>
<text x="46.9" y="58.2">9</text>
<text x="153.6" y="55.6">8</text>
<text x="153.6" y="58.2">9</text>
<text x="262.2" y="55.6">8</text>
<text x="262.2" y="58.2">3</text>
<text x="46.3" y="60.7">10</text>
<text x="46.3" y="63.2">11</text>
<text x="46.3" y="65.8">12</text>
<text x="153" y="60.7">10</text>
<text x="153" y="63.2">11</text>
<text x="153" y="65.8">12</text>
<text x="262.2" y="60.7">5</text>
<text x="262.2" y="63.2">2</text>
<text x="46.3" y="68.3">13</text>
<text x="46.3" y="70.9">14</text>
<text x="153" y="68.3">13</text>
<text x="153" y="70.9">14</text>
<text x="46.3" y="73.4">15</text>
<text x="46.3" y="75.9">16</text>
<text x="153" y="73.4">15</text>
<text x="153" y="75.9">16</text>
<text x="46.3" y="78.5">17</text>
<text x="46.3" y="81">18</text>
<text x="46.3" y="83.6">19</text>
<text x="153" y="78.5">17</text>
<text x="153" y="81">18</text>
<text x="153" y="83.6">19</text>
<text x="46.3" y="86.1">20</text>
<text x="46.3" y="88.6">21</text>
<text x="153" y="86.1">20</text>
<text x="153" y="88.6">21</text>
<text x="46.3" y="91.2">22</text>
<text x="46.3" y="93.7">23</text>
<text x="153" y="91.2">22</text>
<text x="153" y="93.7">23</text>
<text x="46.3" y="96.3">24</text>
<text x="46.3" y="98.8">25</text>
<text x="46.3" y="101.3">26</text>
<text x="153" y="96.3">24</text>
<text x="153" y="98.8">25</text>
<text x="153" y="101.3">26</text>
<text x="46.3" y="103.9">27</text>
<text x="46.3" y="106.4">28</text>
<text x="153" y="103.9">27</text>
<text x="153" y="106.4">28</text>
<text x="46.3" y="109">29</text>
<text x="46.3" y="111.5">30</text>
<text x="153" y="109">29</text>
<text x="153" y="111.5">30</text>
<text x="46.3" y="114">31</text>
<text x="46.3" y="116.6">32</text>
<text x="46.3" y="119.1">33</text>
<text x="153" y="114">31</text>
<text x="153" y="116.6">32</text>
<text x="153" y="119.1">33</text>
<text x="46.3" y="121.7">34</text>
<text x="46.3" y="124.2">35</text>
<text x="153" y="121.7">34</text>
<text x="153" y="124.2">35</text>
<text x="46.3" y="126.7">36</text>
<text x="46.3" y="129.3">37</text>
<text x="46.3" y="131.8">38</text>
<text x="153" y="126.7">36</text>
<text x="153" y="129.3">37</text>
<text x="153" y="131.8">38</text>
<text x="46.3" y="134.4">39</text>
<text x="46.3" y="136.9">40</text>
<text x="153" y="134.4">39</text>
<text x="153" y="136.9">40</text>
</g>
<g font-size="1.8" fill="#006464">
<text x="49.6" y="36.4">J1</text>
<text x="141.6" y="41.5">GND</text>
<text x="156.3" y="36.4">J2</text>
<text x="34.9" y="46.6">GND</text>
<text x="269.8" y="47.9">U10</text>
<text x="34.9" y="49.1">GND</text>
<text x="264.7" y="51.7">TXD</text>
<text x="273.7" y="51.7">CANH</text>
<text x="250.8" y="59.3">+5V</text>
<text x="250.8" y="56.7">GND</text>
<text x="264.7" y="54.2">RXD</text>
<text x="264.7" y="56.7">STB</text>
<text x="264.7" y="59.3">VCC</text>
<text x="274" y="54.2">CANL</text>
<text x="249.6" y="61.8">+3V3</text>
<text x="250.8" y="64.4">GND</text>
<text x="264.7" y="61.8">VIO</text>
<text x="264.7" y="64.4">GND</text>
<text x="141.6" y="66.9">GND</text>
<text x="264.2" y="68.2">TJA1042T/3/1J</text>
<text x="294.5" y="69.5">+3V3</text>
<text x="305.3" y="69.5">+5V</text>
<text x="34.9" y="82.1">GND</text>
<text x="141.6" y="82.1">GND</text>
<text x="299.7" y="80.9">100n</text>
<text x="299.7" y="78.3">C56</text>
<text x="309.9" y="80.9">100n</text>
<text x="309.9" y="78.3">C67</text>
<text x="34.9" y="89.8">GND</text>
<text x="34.9" y="87.2">GND</text>
<text x="295.1" y="89.8">GND</text>
<text x="305.3" y="89.8">GND</text>
<text x="34.9" y="94.8">GND</text>
<text x="141.6" y="94.8">GND</text>
<text x="34.9" y="97.4">GND</text>
<text x="34.9" y="105">GND</text>
<text x="34.9" y="102.5">GND</text>
<text x="141.6" y="102.5">GND</text>
<text x="34.9" y="110.1">GND</text>
<text x="34.9" y="112.6">GND</text>
<text x="141.6" y="110.1">GND</text>
<text x="34.9" y="117.7">GND</text>
<text x="34.9" y="120.2">GND</text>
<text x="34.9" y="125.3">GND</text>
<text x="34.9" y="127.9">GND</text>
<text x="34.9" y="132.9">GND</text>
<text x="34.9" y="135.5">GND</text>
<text x="43" y="140.6">Mezz_Power_Out</text>
<text x="150.3" y="140.6">Mezz_Signal_In</text>
</g>
<g font-size="1.8" fill="#0000c2">
<text x="233.7" y="93.7">TJA1042T/3</text>
<text x="246.5" y="93.7">(rev</text>
<text x="251.7" y="93.7">0.12;</text>
<text x="258" y="93.7">TCAN1042V</text>
<text x="270.1" y="93.7">rev</text>
<text x="274.4" y="93.7">0.8-0.11),</text>
<text x="286.1" y="93.7">5</text>
<text x="288.8" y="93.7">V</text>
<text x="291.4" y="93.7">VCC</text>
<text x="296.5" y="93.7">(C67),</text>
<text x="304" y="93.7">3.3</text>
<text x="308.5" y="93.7">V</text>
<text x="311" y="93.7">VIO</text>
<text x="315.5" y="93.7">(C56),</text>
<text x="323" y="93.7">STB</text>
<text x="233.7" y="101.4">J1</text>
<text x="237.3" y="101.4">/</text>
<text x="240.1" y="101.4">J2</text>
<text x="243.8" y="101.4">are</text>
<text x="248.3" y="101.4">castellated</text>
<text x="260.3" y="101.4">edges</text>
<text x="267.3" y="101.4">(rev</text>
<text x="272.4" y="101.4">0.13):</text>
<text x="279.6" y="101.4">80</text>
<text x="283.5" y="101.4">plated</text>
<text x="290.9" y="101.4">half-holes,</text>
<text x="303.3" y="101.4">reflowed</text>
<text x="312.8" y="101.4">onto</text>
<text x="318.4" y="101.4">the</text>
<text x="322.9" y="101.4">motherboard.</text>
<text x="336.9" y="101.4">No</text>
<text x="340.9" y="101.4">mounting</text>
<text x="233.7" y="103.9">holes;</text>
<text x="240.8" y="103.9">up</text>
<text x="244.6" y="103.9">to</text>
<text x="248" y="103.9">rev</text>
<text x="252.3" y="103.9">0.12</text>
<text x="258" y="103.9">the</text>
<text x="262.4" y="103.9">board</text>
<text x="269.3" y="103.9">stood</text>
<text x="276" y="103.9">on</text>
<text x="279.7" y="103.9">four</text>
<text x="285" y="103.9">M3</text>
<text x="289.2" y="103.9">standoffs</text>
<text x="299.5" y="103.9">(H1-H4)</text>
<text x="309.3" y="103.9">on</text>
<text x="313.1" y="103.9">1x40</text>
<text x="319.2" y="103.9">headers.</text>
</g>
</svg>
